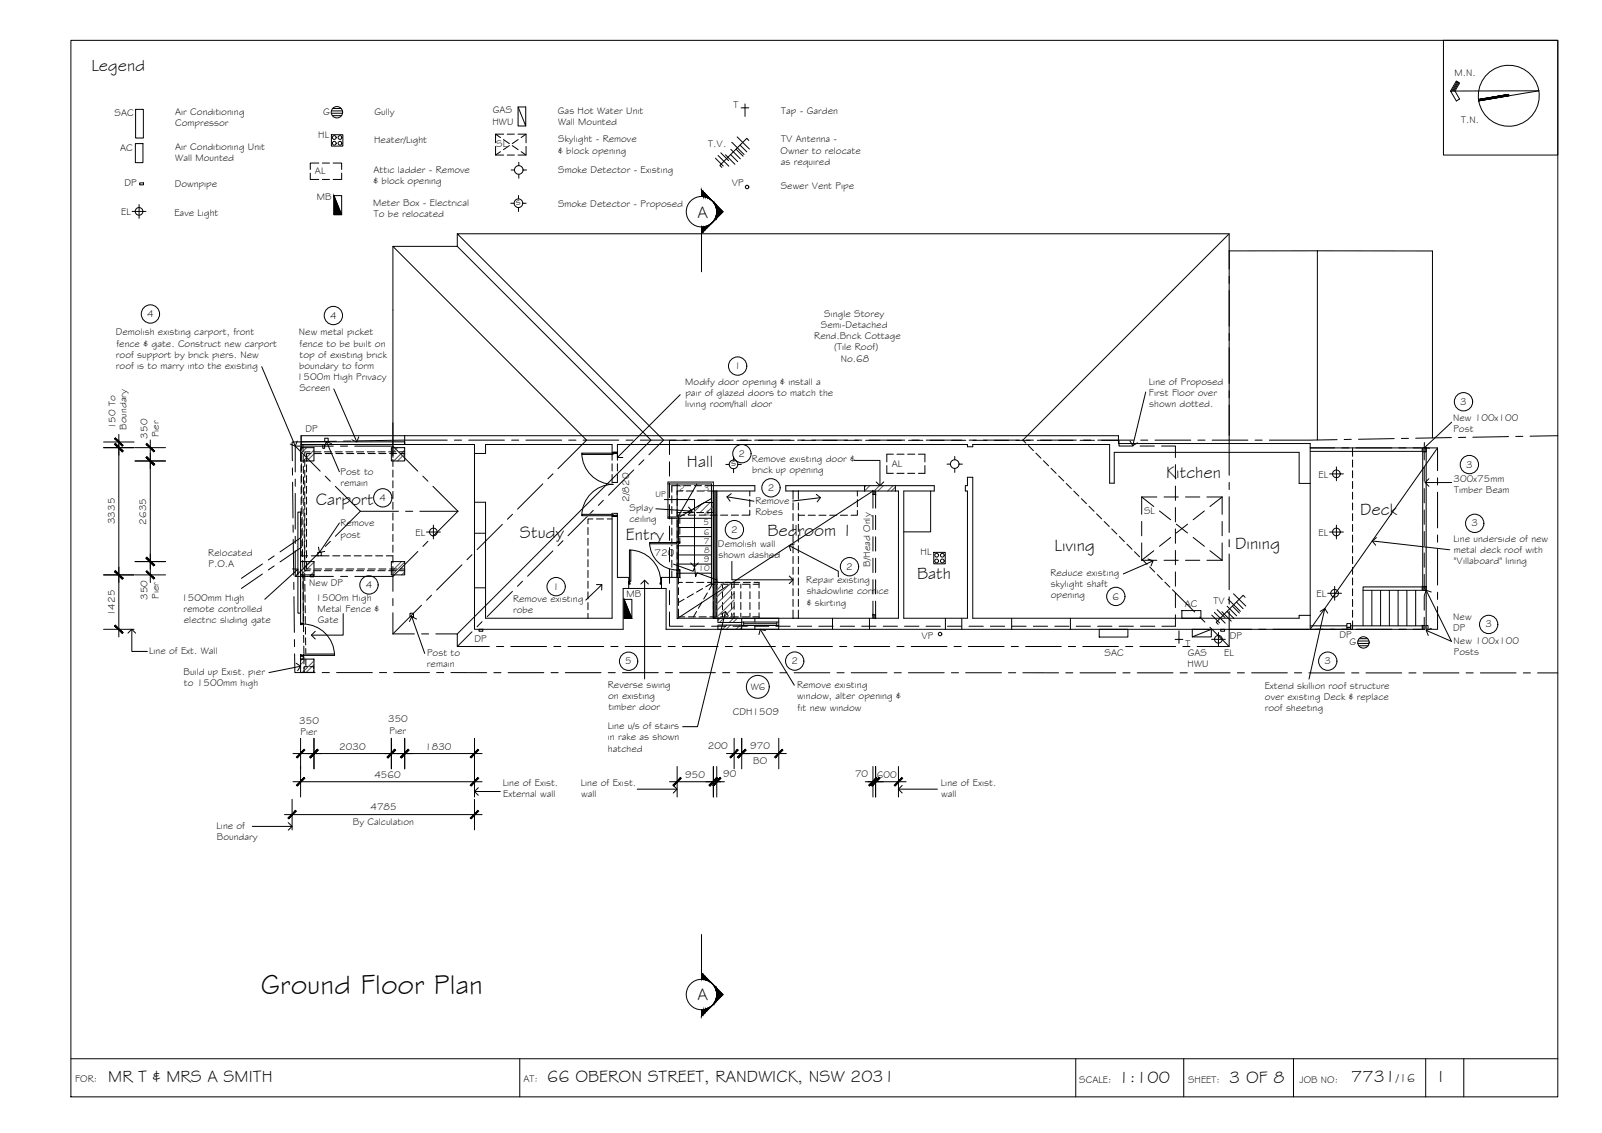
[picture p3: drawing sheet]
<svg xmlns="http://www.w3.org/2000/svg" width="420mm" height="297mm" viewBox="0 0 420 297" stroke-linecap="round" stroke-linejoin="round" font-family="sans-serif">
<!-- layer: HATCH -->
<g fill="#545454" stroke="#545454" stroke-width=".26">
<path d="M188 152.7v.4h-.3z"/>
<path d="M187.7 153.1h.3v.8z"/>
<path d="M228.9 161.2l.7 .9v-.9zM228.9 161.2l.7 .9h-.7z"/>
<path d="M228.9 128.7l.7 .9v-.9zM228.9 128.7l.7 .9h-.7z"/>
<path d="M187.1 152.7h.9l-.9 .4zM187.1 153.1h.6l.3-.4z"/>
<path d="M187.1 128.7l.9 24v-24zM187.1 128.7l.9 24h-.9z"/>
<path d="M187.1 153.1h.6l-.6 .8zM187.7 153.1l-.6 .8h.9z"/>
<path d="M187.1 153.9l.9 8.2v-8.2zM187.1 153.9l.9 8.2h-.9z"/>
<path d="M177.6 149.6l.7 .7v-.7zM177.6 149.6l.7 .7h-.7z"/>
<path d="M177.6 150.3l.7 1.1v-1.1zM177.6 150.3l.7 1.1h-.7z"/>
<path d="M373 117.4l1 1v-1zM373 117.4l1 1h-1z"/>
<path d="M373 153.8l1 1v-1zM373 153.8l1 1h-1z"/>
<path d="M373 164l1 1v-1zM373 164l1 1h-1z"/>
</g>
<!-- layer: BORDER -->
<g fill="none" stroke="#000" stroke-width=".26">
<path d="M18.6 10.6h390v277h-390zM378.6 10.6h30v30.1h-30zM380.4 23.9l1.5-2.6 .9 .5-1.2 2.1 1.2 2.1-.8 .5-1.6-2.6 23.2-.1-15.8 2.6M382.2 21.4l-1.5 2.5M382.4 21.5l-1.4 2.4M382.6 21.6l-1.3 2.3M395.7 24.8l-7.9 1.3M18.6 277.6h390M136.3 277.6v10M282.1 277.6v10M310.5 277.6v10M339.2 277.6v10"/>
<path d="M373.9 277.6v10M383.9 277.6v10"/>
<circle cx="395.7" cy="25.1" r="8"/>
</g>
<!-- layer: SERVICES -->
<g fill="none" stroke="#000" stroke-width=".26">
<path d="M35.5 37.6h2v5h-2zM35.6 28.7h2v7.5h-2zM86.9 29.7h3M86.9 35.3h3v3h-3zM86.9 29.1h2.9M87.2 30.3h2.4M87.3 28.4h2.2M130 38.4v2.3h2.1M130 35.2h2.1M131.3 36.1l-1.3-.9v2.2M131.3 39.8l-1.3 .9M132 36.6l1.6 1"/>
<path d="M133 35.2h1.9M133.6 38.2l-1.6 1M134.4 38.2l1.5 1M135.9 35.2h2.1v2.2M135.9 28l2 5v-5h-2v5h2M135.9 36.6l-1.5 1M136.7 39.8l1.3 .9M138 38.4v2.3h-2.1M138 35.2l-1.3 .9M191.7 39.2l2.5 2.4M191.9 37.3l3.2 3.2M193 39.1l1.9 1.9"/>
<path d="M193.3 35.9l3.3 3.2M194.1 38.1l1.8 1.7M194.4 28.3h2M195.4 27.3v3.2M196.4 36.8l-.5-.5-7.1 7.1 .5 .5M34.7 55.4h3.6M36.5 53.6v3.6M36.6 48h1v.5h-1zM81.4 45.4v1.6h2.2M83.6 42.7h-2.2v1.7M84.5 47h1.9M84.5 42.7h1.9"/>
<path d="M87.4 42.7h2.2v1.7M87.6 51.3v5h2l-2-5h2v5M89.6 45.4v1.6h-2.2M133 40.7h1.9M133.9 53.3h1M134.1 44.6h.8M136 51.3v.8M136 54.4v1M136.1 42.5v.9M136.1 45.7v1M137.1 53.3h.9M137.2 44.6h.9"/>
<path d="M187.6 41.5l2.1 2M188.3 40.8l2.9 2.8M189 40.1l2.1 2M190.3 40.6l2.5 2.5M191.6 40.5l1.9 1.9M84.7 116.5h.5v1h-.5zM192.4 119.7v.9M234.3 119.1h-1.7v2M235.2 119.1h1.9M238 119.1h1.9M240.9 119.1h1.7v2M250.4 119.7v.9"/>
<path d="M111.9 139.5h3.6M113.7 137.7v3.6M190.4 121.8h.9M192.4 122.9v1M193.5 121.8h.9M232.6 122.1v2h1.7M235.2 124.1h1.9M238 124.1h1.9M242.6 122.1v2h-1.7M248.4 121.7h.9M250.4 122.8v1.1M251.5 121.7h.9"/>
<path d="M299.4 130.3h4M299.4 130.3v4.5M299.4 136.7v3.8M299.4 130.3l3.2 2.5M304.1 134l2.9 2.3M305.3 130.3h3.7M308.5 137.4l3 2.3M310.9 130.3h3.8M311.5 137.4l-3 2.3M315.9 134l-3 2.3M316.5 130.3h4M320.5 130.3v4.5"/>
<path d="M320.5 136.7v3.8M320.5 130.3l-3.2 2.5M348.7 139.5h3.6M348.7 124.2h3.6M350.5 122.4v3.6M350.5 137.7v3.6M81.4 150.7h.9v.5h-.9zM163.7 157.1v5h2l-2-5h2v5M244.9 144.8h3v3h-3zM299.4 146.9h4M299.4 142.3v4.6M302.6 144.4l-3.2 2.5"/>
<path d="M305.3 146.9h3.7M307 140.9l-2.9 2.3M310.9 146.9h3.8M312.9 140.9l3 2.3M316.5 146.9h4M317.3 144.4l3.2 2.5M319.2 159.8l2.1 2.1M320.5 142.3v4.6M321.8 158.9l2.5 2.6M322.1 157.1l3.2 3.2M323.2 158.9l1.9 1.8M323.5 155.7l3.2 3.2"/>
<path d="M324.3 157.8l1.7 1.8M326.6 156.6l-.6-.5-7 7 .5 .6M348.2 155.5h3.6M350 153.7v3.7M125.6 165h1v.5h-1zM288.3 165h7.5v2h-7.5zM308.2 167.6h2M309.2 165.4v3.2M310 160.1h5v2h-5zM317.7 165v2h-5v-2h5l-5 2M317.8 167.6h3.6M317.8 161.3l2.1 2"/>
<path d="M318.5 160.5l2.8 2.9M319.6 165.8v3.6M320.2 165h1v.5h-1zM320.4 160.4l2.5 2.4M321.8 160.3l1.8 1.9M353.3 164.5h1v.5h-1zM356.1 168.7h3M356.2 168.1h2.9M356.4 169.3h2.4M356.5 167.4h2.2M374 164h.5v1h-.5z"/>
<circle cx="87.7" cy="37.6" r=".5"/>
<circle cx="87.7" cy="36.1" r=".5"/>
<circle cx="88.4" cy="29.4" r="1.49"/>
<circle cx="89.2" cy="37.6" r=".5"/>
<circle cx="89.2" cy="36.1" r=".5"/>
<circle cx="36.5" cy="55.4" r="1.01"/>
<circle cx="136" cy="53.3" r="1.13"/>
<circle cx="136.1" cy="44.6" r="1.13"/>
<circle cx="195.9" cy="49" r=".46"/>
<circle cx="113.7" cy="139.5" r="1.01"/>
<circle cx="192.4" cy="121.8" r="1.13"/>
<circle cx="250.4" cy="121.7" r="1.13"/>
<circle cx="350.5" cy="139.5" r="1.01"/>
<circle cx="350.5" cy="124.2" r="1.01"/>
<circle cx="245.7" cy="145.6" r=".5"/>
<circle cx="245.7" cy="147.1" r=".5"/>
<circle cx="247.1" cy="147.1" r=".5"/>
<circle cx="247.1" cy="145.6" r=".5"/>
<circle cx="350" cy="155.5" r="1.01"/>
<circle cx="246.5" cy="166.2" r=".46"/>
<circle cx="319.5" cy="167.6" r="1.01"/>
<circle cx="357.6" cy="168.4" r="1.49"/>
</g>
<path d="M87.6 51.3l2 5h-2zM163.7 157.1l2 5h-2z" fill="#000" stroke="#000" stroke-width=".26"/>
<!-- layer: EXISTING -->
<g fill="none" stroke="#000" stroke-width=".26">
<path d="M79 116.5h45.4v48.5h39v-10.7h11.3v10.7h168.9M79 117.8v-3.6h214.3v2.1h50.3v48.7M79 118.8v1.8M79.5 116.5v2M79.5 119.4v1.9M85.2 114.9h.9v.9h-.9zM106.1 114.2v2.3M124.4 118.9h2.9v-2.4h33.2v4.2M343.6 117.4h30.4v47.6h-30.4M343.6 118.3h29.4M373.1 118.4v35.4M79 121.6l.1 1.9"/>
<path d="M79.1 124.4v1.9M79.1 127.2v1.9M79.1 130l.1 1.9M79.2 132.8v1.9M79.2 135.6l.1 1.9M79.3 138.4v1.9M79.6 122.2v1.9M79.6 125v1.9M79.6 127.8v1.9M79.7 130.7v1.8M79.7 133.5v1.9M79.7 136.3l.1 1.9"/>
<path d="M79.8 139.1v1.9M124.4 131.7h2.9v30.4h33.2v-27.5h1.4v16.8h3v2.9M124.4 139.8h2.9M154.2 138.3v1.9M155.5 136.1h-1.3v1.2M156.4 136.1h1.9M159.2 136.1h1.3M160.5 121.6v1.9M160.5 124.4v2.1h1.4v-2.1M161.9 120.7v-4.2h91.8v.6h1.4v-.6h35.9v10.2h1.2v-8.1h48.5v8.1h2.9M161.9 121.6v1.9M176.2 130v1.9"/>
<path d="M176.2 132.8v1.9M176.2 135.6v1.9M176.2 138.4v1.9M177.6 130.7v1.9M177.6 133.5v1.9M177.6 136.3v1.9M177.6 139.1v1.9M177.6 135.1h2M178.4 127.3h-2.2v1.7M179.1 128.7h-1.5v1M179.3 127.3h1.9M180 128.7h1.9"/>
<path d="M180.6 135.1h1.8M182.1 127.3h1.9M182.8 128.7h1.9M183.4 135.1h1.8M184.9 127.3h13.1v1.4h-12.4M186.2 135.1h1.9M189 135.1h1.9M191.8 135.1h1.9M196.6 133.8v1.3h-2M196.6 128.7v1.3M196.6 131v1.8M208 130.9v-2.2h-1.9v-1.4h20.6v1.4h-17.3v2.2"/>
<path d="M208 131.8v1.9M208 134.6v1.9M208 137.4v1.9M209.4 131.8v1.9M209.4 134.6v1.9M209.4 137.4v1.9M209.4 135.1h1.6M212 135.1h1.8M214.8 135.1h1.8M217.6 135.1h1.9M220.4 135.1h1.9M224.9 133.8v1.3h-1.7"/>
<path d="M224.9 128.7v1.3M224.9 131v1.9M244.1 128.7v10.7h-7.1M79.3 141.3v1.8M79.3 144.1l.1 1.8M79.4 146.9v1.9M79.4 149.7v1.9M79.4 152.5l.1 1.9M79.5 155.3v1.9M79.5 158.1l.1 1.9M79.8 141.9v1.9M79.8 144.7l.1 1.9"/>
<path d="M79.9 147.5v1.9M79.9 150.3v1.9M80 153.2v1.8M80 156v1.9M80 158.8l.1 1.9M83.3 144.8h1v.9h-1zM124.4 154.1h2.9M154.2 141.1v1.9M154.2 143.9v1.9M154.2 146.7v1.9M154.2 149.5v1.9M154.2 152.4v1.8"/>
<path d="M154.2 155.2v1.8M154.2 158v1.8M176.2 141.2v1.9M176.2 144.1v1.8M176.2 146.9v1.8M176.2 149.7v1.7h-2.7v2.9M177.6 150.4v11.7h30.4v-2.2M177.6 141.9v1.9M177.6 144.8v1.8M177.6 147.6v1.8M208 140.3v1.8M208 143.1v1.8"/>
<path d="M208 145.9v1.9M208 148.7v1.9M208 151.5v1.9M208 154.3v1.9M208 157.1v1.9M209.4 159.9v2.2h26.2v-33.4h-.8v-1.4h10.2v1.4h-8v33.4h16.7v-33.4h-.5v-1.4h.5v-2.2h1.4v37h85.6v-.8h2.9M209.4 140.3v1.8M209.4 143.1v1.8M209.4 145.9v1.9M209.4 148.7v1.9M209.4 151.5v1.9M209.4 154.3v1.9"/>
<path d="M209.4 157.1v1.9M357.5 154.8h16.5M359.8 154.8v9.3M362.1 154.8v9.3M364.4 154.8v9.3M366.7 154.8v9.3M369 154.8v9.3M371.3 154.8v9.3M373 153.9h-15.5v10.2M79.6 160.9v1.9M79.6 163.8v1.8M79.6 166.6l.1 1.8"/>
<path d="M79.7 169.4v1.9M79.7 172.2v1.9M79.7 175.8v.5h1.1M79.7 175l.1 1.3M80.1 161.6v1.9M80.1 164.4v1.9M80.1 167.2l.1 1.9M80.2 170v1.9M80.2 172.8v2M80.8 174.8h-1.1v.5M81.2 174.8h1.1v.5M82.3 175.8v.5h-1.1"/>
<path d="M107.5 160.8h.9v.9h-.9zM154.2 160.8v1.3M188.3 162.1v1M188.3 164v1M198 162.1v1M198 164v1M218.3 162.1v2.9M228 162.1v2.9M248 162.1v2.9M252.3 162.1v2.9M265.3 162.1v2.9M280.7 162.1v2.9"/>
<path d="M343.6 164.1h9.6M353.2 163.5h1v1h-1zM354.2 164.1h18.8"/>
</g>
<!-- layer: HATCH -->
<g fill="none" stroke="#545454" stroke-width=".26">
<path d="M79.4 117.4l-.6 .6M80.4 117.4l-1.6 1.5M82.3 118l-2.8 2.9M82.3 119l-1.8 1.9M103.2 117.4l-.6 .6M104.2 117.4l-1.6 1.5M106.1 118l-2.8 2.9M106.1 119l-1.8 1.9M184.1 132.1l-2.3 2.3M186.3 131.7l-2.7 2.7M187.1 132.7l-1.7 1.7M227.1 127.3l-.4 .4"/>
<path d="M228.1 127.3l-1.4 1.4M230.7 127.3l-1.4 1.4M231.7 127.3l-1.4 1.4M234.2 127.3l-1.4 1.4M234.8 127.7l-1 1M78.9 147.2l-.1 .1M81.5 147.2l-2.7 2.7M82.3 149.9l-.8 .8M82.3 147.4l-3.3 3.3M102.8 147.2l-.2 .1M105.3 147.2l-2.7 2.7M106.1 149.9l-.8 .8"/>
<path d="M106.1 147.4l-3.3 3.3M188.3 152.7l-1.2 1.2M190 152.7l-2.9 3M191.8 152.7l-4.7 4.7M192.5 153.7l-5.4 5.5M192.5 155.5l-5.4 5.4M192.5 157.3l-4.8 4.8M192.5 159l-3 3.1M79.3 172.8l-.5 .4M80.2 172.8l-1.4 1.4M82.3 173.3l-3 3M82.3 174.3l-2 2"/>
<path d="M188.8 162.1l-.5 .5M189.8 162.1l-1.1 1.1M190.6 163.9l-1.1 1.1M191.6 163.9l-1.1 1.1M192.4 162.1l-1.1 1.1M192.5 160.8l-1.3 1.3M193.4 162.1l-1.1 1.1M194.1 163.9l-1.1 1.1M194.5 164.5l-.5 .5"/>
</g>
<!-- layer: NEWWORK -->
<g fill="none" stroke="#000" stroke-width=".26">
<path d="M78.8 117.4h3.5v3.5h-3.5zM79 115.8h27.1v.7h-27.1zM102.6 117.4h3.5v3.5h-3.5zM160.5 118.6h1.4M180.2 115.4h-4.6v3.8M182 115.4h3.8M187.7 115.4h3.7M193.3 115.4h3.7M198.9 115.4h3.8M204.5 115.4h3.8M210.2 115.4h3.7M215.8 115.4h3.7"/>
<path d="M221.4 115.4h3.8M227 115.4h3.8M232.7 115.4h3.7M238.3 115.4h3.7M243.9 115.4h3.8M249.5 115.4h3.8M255.2 115.4h3.7M260.8 115.4h3.7M266.4 115.4h3.8M272 115.4h3.8M277.7 115.4h3.7M283.3 115.4h3.7"/>
<path d="M288.9 115.4h4.6v1.5h3.6M299 116.9h3.8M304.6 116.9h3.7v3M373 117.4h1v1h-1zM78.1 134.3h.7v26.5h-.7zM160.5 135.4h1.4M175.6 121.1v3.7M175.6 126.7v3.7M175.6 132.3v3.8M175.6 137.9v3.8M178.3 135.9v1.4M178.3 138.2v1.9"/>
<path d="M187.1 128.7v33.4M188 128.7v33.4M226.7 127.3h8.1M226.7 128.7h8.1M228.9 128.7v.9h.7v-.9M308.3 121.8v3.8M308.3 127.4v3.8M308.3 133.1v3.7M308.3 138.7v3.7M78.8 147.2h3.5v3.5h-3.5zM78.8 150.7h.7v12.7h-.7zM102.6 147.2h3.5v3.5h-3.5z"/>
<path d="M164.9 152.4v.7M173.5 152.4v.7M175.6 143.6v3.7M175.6 149.2v3.7M175.6 154.8v3.8M176.2 151.4h2.1v-1.8h-.7v1.8M177.6 142h.7M178.3 141v1.4M308.3 144.3v3.8M308.3 149.9v3.8M308.3 155.6v3.7M373 153.8h1v1h-1z"/>
<path d="M78.8 172.8h3.5v3.5h-3.5zM78.8 172h.7v.8h-.7zM175.6 160.4v3.8h3.5M181 164.2h3.7M186.6 164.2h3.8M188.3 162.1h6.2v2.9h-6.2M188.3 163.9h6.2M188.3 163.2h6.2M192.2 164.2h3.8M197.9 164.2h3.7M203.5 164.2h3.7M204.2 162.1v2.9"/>
<path d="M209.1 164.2h3.8M214.7 164.2h3.8M220.4 164.2h3.7M226 164.2h3.8M228.9 162.1v-.9h.7v.9M231.6 164.2h3.8M237.2 164.2h3.8M242.9 164.2h3.7M248.5 164.2h3.8M254.1 164.2h3.8M259.7 164.2h3.8M265.4 164.2h3.7"/>
<path d="M271 164.2h3.8M276.6 164.2h3.8M282.2 164.2h3.8M287.9 164.2h3.7M293.5 164.2h3.8M299.1 164.2h3.8M308.3 161.2v3h-3.6M373 164h1v1h-1z"/>
</g>
<!-- layer: STAIRS -->
<g fill="none" stroke="#000" stroke-width=".26">
<path d="M175.2 135.5h2.7v14.8M175.2 126.9h11.4v26.3h1.6M177.6 126.9v8.6M177.9 135.9h8.7M177.9 138.3h8.7M182.8 126.9l-5 8.6M186.6 130.7l-8.7 5M177.6 149.3v-13.4h-2.4v-9.5h11.9v35.7M177.9 159.7v2h1.7M177.9 151.2v1.9M177.9 154v1.9M177.9 156.9v1.8"/>
<path d="M177.9 152.7h1.1M177.9 140.7h8.7M177.9 143.1h8.7M177.9 145.5h8.7M177.9 147.9h8.7M179.4 157.1l-1.5 .9M179.9 152.7h1.9M181.8 155.7l-1.6 .9M182.7 152.7h1.9M184.1 157.9l-.9 1.6M184.3 154.3l-1.6 .9M185.5 155.4l-.9 1.6"/>
<path d="M185.6 152.7h1M186.6 150.3h-9v1.1M186.6 153l-1.5 .8M186.8 153.2l-.8 1.4M187.1 152.7h1.3M189.1 153.2h1.9M189.3 152.7h1.9M189.5 153.2v1M189.5 155.1v1.9M189.5 157.9v1.9M191.9 153.2v1M191.9 155.1v1.9"/>
<path d="M191.9 157.9v1.9M191.9 153.2h1.9M192.2 152.7h1.8M194.3 153.2v1M194.3 155.1v1.9M194.3 157.9v1.9M194.7 153.2h1.9M195 152.7h1.8M196.7 153.2v1M196.7 155.1v1.9M196.7 157.9v1.9M197.5 153.2h1.6"/>
<path d="M197.8 152.7h1.3v1.4M199.1 155v1.9M199.1 157.9v1.8M180.5 161.7h1.9M182.7 160.3l-.8 1.4M183.4 161.7h1.8M186.2 161.7h1.9M189 161.7h1.9M189.5 160.7v1M191.8 161.7h1.9M191.9 160.7v1M194.3 160.7v1"/>
<path d="M194.6 161.7h1.9M196.7 160.7v1M197.4 161.7h1.7M199.1 160.7v1.4"/>
</g>
<!-- layer: ROOFPLAN EXIST. -->
<g fill="none" stroke="#000" stroke-width=".26">
<path d="M103 64.6v55.3M119.9 61.3v3.3h-16.9l50.8 50.8-7.5 7.5M119.9 64.6l50.8 50.8-50.8 50.8M322.4 70.5v-9.2h-202.5l54.1 54.1-3.8 3.8M322.4 61.3l-54.2 54.1M345.5 65.8v49.6M79 114.2v1.3M79 116.4v1.9M79 119.2v1.9M268.2 115.4l.8 .8M269.7 116.8l1.3 1.3M271.7 118.8l1.3 1.3"/>
<path d="M354.7 117.4v2.2M375.7 114.8v-49h-53.3v58.8M79 122v1.9M79 124.8v1.9M79 127.6v1.9M79 130.5v1.8M79 133.3v1.8M79 136.1v1.9M79 138.9v1.9M103 120.4v1.9M103 123.2v1.9M103 126v1.9"/>
<path d="M103 128.9v1.8M103 131.6v1.9M103 134.5v1.8M103 137.3v1.9M131.7 137.5l-6.6 6.6M134.4 134.8l-1.3 1.3M142.4 126.9l-6.7 6.6M145 124.2l-1.3 1.3M155.6 133.8l-6.6 6.7M158.2 131.2l-1.3 1.3M166.2 123.2l-6.6 6.7M168.9 120.6l-1.4 1.3"/>
<path d="M273.7 120.8l1.3 1.3M275.7 122.8l1.3 1.3M277.7 124.8l1.3 1.3M279.6 126.8l1.4 1.3M281.6 128.7l1.4 1.4M283.6 130.7l1.4 1.4M285.6 132.7l1.3 1.3M287.6 134.7l1.3 1.3M289.6 136.7l1.3 1.3M291.6 138.7l1.3 1.3M322.4 126.5v1.8M322.4 130.2v9.4"/>
<path d="M354.7 120.6v1.9M354.7 123.4v1.9M354.7 126.2v1.9M354.7 129v1.9M354.7 131.8v1.9M354.7 134.7v1.8M354.7 137.5v1.8M68.8 147.9l-5.5 3.7M68.8 150.5l-5.5 3.8M71.9 145.7l-1.5 1.1M71.9 148.4l-1.5 1M79 141.7v1.9"/>
<path d="M79 144.5v1.2h1.7M79 140.9l-5.5 3.8M79 143.5l-5.5 3.8M81.6 145.7h1.9M84.4 145.7h1.9M87.3 145.7h1.8M90.1 145.7h1.8M92.9 145.7h1.8M95.7 145.7h1.9M98.5 145.7h1.9M101.3 145.7h1.7v1.9M103 140.1v1.9"/>
<path d="M103 142.9v1.9M103 148.5v6.5M103 156.9v1.9M110.5 158.7l-7.5 7.5M113.2 156l-1.3 1.4M121.1 148.1l-6.6 6.6M123.8 145.4l-1.3 1.3M134.4 155l-6.6 6.7M137 152.4l-1.3 1.3M145 144.4l-6.6 6.7M147.6 141.8l-1.3 1.3M293.6 140.7l1.3 1.3"/>
<path d="M295.6 142.7l1.3 1.3M297.5 144.6l1.4 1.4M299.5 146.6l1.3 1.4M301.5 148.6l1.3 1.4M303.5 150.6l1.3 1.3M305.5 152.6l1.3 1.3M307.5 154.6l5.8 5.9M322.4 141.5v1.9M322.4 145.2v9.4M322.4 156.5v1.9M354.7 140.3v1.8M354.7 143.1v1.9"/>
<path d="M354.7 145.9v1.9M354.7 148.7v1.9M354.7 151.5v1.9M354.7 154.3v1.9M354.7 157.2v1.8M354.7 160v1.8M103 160.6v5.6M103 166.2h5.7M110.6 166.2h1.8M114.3 166.2h5.6v3.3M119.9 169.5h8.4M123.8 165.6l-3.9 3.9"/>
<path d="M126.4 163l-1.3 1.3M130.2 169.5h1.9M134 169.5h9.3M145.2 169.5h1.9M149 169.5h9.4M160.2 169.5h1.9M164 169.5h9.3M175.2 169.5h1.9M179 169.5h9.3M190.2 169.5h1.9M194 169.5h9.4M205.2 169.5h1.9"/>
<path d="M209 169.5h9.3M220.2 169.5h1.9M224 169.5h9.3M235.2 169.5h1.9M239 169.5h9.4M250.2 169.5h1.9M254 169.5h9.3M265.2 169.5h1.9M269 169.5h9.3M280.2 169.5h1.9M284 169.5h9.3M295.2 169.5h1.9"/>
<path d="M299 169.5h9.3M310.2 169.5h1.9M314.7 161.8l1.3 1.3M317.3 164.4l5.1 5.1M322.4 160.2v9.3h-8.4M322.4 165h5.8M330.1 165h1.9M333.9 165h9.3M345.1 165h1.9M354.7 162.8v2.2h-5.8"/>
</g>
<!-- layer: NEWWORK -->
<path d="M208 128.7h1.4M208 162.1h1.4" fill="none" stroke="#000" stroke-width=".3"/>
<!-- layer: MASK -->
<g fill="#fff" stroke="#fff" stroke-width=".26">
<path d="M152.6 119.1h8.2v-.3zM152.6 118.8h8.2l-8.2 .3z"/>
<path d="M152.6 135.2h8.2v-.4zM152.6 134.8h8.2l-8.2 .4z"/>
<path d="M170.4 142.6h7.2v-.4zM170.4 142.2h7.2l-7.2 .4z"/>
<path d="M374 164v1l.5-1zM374.5 164v1h-.5z"/>
<path d="M79.6 171.5v.3l8.1-.3zM79.6 171.8l8.1-.3v.3z"/>
<path d="M165.1 144.2v8.2h.3zM165.1 144.2h.3v8.2z"/>
</g>
<path d="M152.6 118.8h8.2v.3h-8.2zM152.6 134.8h8.2v.4h-8.2zM165.1 144.2h.3v8.2h-.3zM170.4 142.2h7.2v.4h-7.2zM79.6 171.5h8.1v.3h-8.1z" fill="none" stroke="#fff" stroke-width=".26"/>
<!-- layer: DOORS -->
<g fill="none" stroke="#000" stroke-width=".26">
<path d="M152.6 118.8h8.2v.3h-8.2zM160.8 118.6h.9v.3l-.9-.1zM152.6 134.8h8.2v.4h-8.2zM160.8 135.2l.9-.1v.3h-.9zM164.9 152.4h.2l.1 .7h-.3zM165.1 144.2h.3v8.2h-.3zM170.4 142.2h7.2v.4h-7.2zM173.3 152.4h.2v.7h-.4zM177.6 142h.7v.4l-.7-.2zM177.6 149.4l.7-.1v.3h-.7zM78.8 171.7l.8 .1v.2h-.8zM78.8 163.4h.8v.2l-.8 .2z"/>
<path d="M79.6 171.5h8.1v.3h-8.1z"/>
</g>
<!-- layer: 0.13 -->
<g fill="none" stroke="#000" stroke-width=".26">
<path d="M81.3 118.5h-1.4v1M81.5 118.9h-1.1v2M82.3 118.5h1.8M82.5 118.9h1.9M85.1 118.5h1.8M85.3 118.9h1.9M87.9 118.5h1.9M88.1 118.9h1.9M90.7 118.5h1.9M90.9 118.9h1.9M93.5 118.5h1.9M93.7 118.9h1.9"/>
<path d="M96.3 118.5h1.9M96.5 118.9h1.9M99.1 118.5h1.9M99.4 118.9h1.8M101.9 118.5h1.9M102.2 118.9h1.8M104.8 118.5h1.3M105 118.9h1.1M152.6 118.8a8.2 8.2 0 0 0 8.2 8.2M373.5 118.4v2.2M377 117.4l-33.4 47.6M79.9 120.5v1.8"/>
<path d="M79.9 123.3v1.8M79.9 126.1v1.8M79.9 128.9v1.9M79.9 131.7v1.9M79.9 134.5v1.9M79.9 137.3v1.9M80.4 121.8v1.9M80.4 124.7v1.8M80.4 127.5v1.8M80.4 130.3v1.9M80.4 133.1v1.9M80.4 135.9v1.9"/>
<path d="M80.4 138.7v1.9M160.8 127a8.2 8.2 0 0 0-8.2 8.2M177.6 134.4h1.1M179.1 134.4h1.1M182.1 133.3l-1.9 1.1h1.6M182.7 134.4h1.9M182.9 132.8l1.9-1.1h2.3v2.7h-1.6M228.9 129.6v3.6M228.9 135.1v3.7M228.9 128.7l-51.3 33.5M229.6 129.6v3.6M229.6 135.1v3.7"/>
<path d="M373.5 122.5v3.7M373.5 128.1v3.7M373.5 133.7v3.8M373.5 139.3v3.8M79.9 148.6v1h1.4M79.9 140.1v1.9M79.9 143v1.8M79.9 145.8v1.8M80.4 147.2v2h1.1M80.4 141.5v1.9M80.4 144.3v1.9M82.3 149.6h1.8"/>
<path d="M82.5 149.2h1.9M85.1 149.6h1.8M85.3 149.2h1.9M87.9 149.6h1.9M88.1 149.2h1.9M90.7 149.6h1.9M90.9 149.2h1.9M93.5 149.6h1.9M93.7 149.2h1.9M96.3 149.6h1.9M96.5 149.2h1.9M99.1 149.6h1.9"/>
<path d="M99.4 149.2h1.8M101.9 149.6h1.9M102.2 149.2h1.8M104.8 149.6h1.3M105 149.2h1.1M165.1 144.2a8.2 8.2 0 0 1 8.2 8.2M170.4 142.2a7.2 7.2 0 0 0 7.2 7.2M176.6 147.9l5.2 1.9 .4-1.1 .2 2.5 .4-1.1 5.2 1.9M187.1 155v1.9M187.1 157.9v1.8M189.3 152.7h-2.2v1.4M190.3 152.7h2.2v1.4"/>
<path d="M192.5 155v1.9M192.5 157.9v1.8M228.9 140.7v3.8M228.9 146.3v3.8M228.9 152v3.7M228.9 157.6v3.6M229.6 140.7v3.8M229.6 146.3v3.8M229.6 152v3.7M229.6 157.6v3.6M373.5 145v3.7M373.5 150.6v3.7"/>
<path d="M373.5 156.2v3.8M79.5 163.6a8.2 8.2 0 0 1 8.2 8.2M187.1 160.7v1.4h2.2M192.5 160.7v1.4h-2.2M373.5 161.8v2.2"/>
</g>
<!-- layer: 0 -->
<g fill="none" stroke="#000" stroke-width=".26">
<path d="M68.7 96.2l8.7 20.8M78 115.6l-.6 1.4-1.3-.6M85.6 115.8l3.4 7.9M86.9 116.3l-1.3-.5-.5 1.3M87.6 102l6 13.8M94.1 114.5l-.5 1.3-1.3-.5M161.9 118.5v1.4h1.5M178.4 103.5l-16.5 16.4M296.4 115.6l.7 1.2 1.2-.7M300.5 102.8l-3.4 14M373.6 116l-.1 1.4 1.5 .1M380.7 110.7l-7.2 6.7"/>
<path d="M89 137.1l-5.2 7.7M172 133.4l9.5 .6M174.3 131h7.8v17.6M180.6 132.9l.9 1.1-1 1M190.7 130.3l7 1.1M191.8 129.4l-1.1 .9 .8 1.1M214.1 129.6l1.1 .9-.9 1.1M215.2 130.5l-7.3 .9M224 120.7h6.8v6.6M229.8 126.3l1 1 1-1M373.8 126.5h6.9M374.8 125.5l-1 1 1 1"/>
<path d="M76.7 149.2h1.4v1.4M78.1 149.2l-8.6 7.9M83.5 143.4l.3 1.4 1.4-.2M156.4 153.3h1.4v1.4M157.8 153.3l-4.2 4M168.1 153.1l1-1 1 1M169.1 152.1v25.9M181.2 147.6l.9 1 1-1M191.9 147.2v4.8h16.1M207 143l12.9 6.7v1.5M207 151l1 1-1 1M208.3 142.6l-1.3 .4 .4 1.4"/>
<path d="M301.1 146.6l1.3 .5-.5 1.3M302.4 147.1l-7.8 3.4M347.5 159.5l-4.2 18.5M359.9 141.8l20.3 2.3M361 140.9l-1.1 .9 .9 1.1M374 154.8l6.7 13.3-6.6-2.8M375.4 155.2l-1.4-.4-.4 1.3M33.6 166l1-1 1 1M34.6 165v5.8h4.1M77.7 173.9l1.1 .8-.8 1.1M78.8 174.7l-8.3 1.6M82.7 165.5l-1 1 1 1"/>
<path d="M90 160.9v5.6h-8.3M108 161.7l3.4 9.6M109.3 162.3l-1.3-.6-.6 1.3M189.1 161.1l1.2-.8 .7 1.2M190.3 160.3l-7.4 30.2h-3.9M199.4 165l8.9 14.7M200.8 165.3l-1.4-.3-.3 1.4M346.3 160.3l1.2-.8 .7 1.3M375.4 164.8l-1.3 .5 .5 1.3M66.2 216.7h10.4M75.6 215.7l1 1-1 .9M124.4 207.5h6.8"/>
<path d="M125.4 206.5l-1 1 1 1M167.1 206.9h10.5M176.6 205.9l1 1-1 1M235.6 206.9h10.3M236.6 205.9l-1 1 1 1"/>
</g>
<!-- layer: BORDER -->
<g fill="#000" stroke="#000" stroke-width=".26">
<path d="M387.8 26.4l7.9-1.3zM387.8 26.1l7.9-1-7.9 1.3z"/>
<path d="M387.8 26.1l7.9-1v-.3zM387.8 26.1l7.9-1.3z"/>
</g>
<!-- layer: WINDOWS -->
<g fill="none" stroke="#000" stroke-width=".26">
<path d="M194.5 162.1h9.7M194.5 165h9.7M194.5 163.1h9.7M194.5 164h9.7M195 163.1v.9M195 163.5h8.7M203.7 163.1v.9"/>
<circle cx="198.8" cy="180.1" r="3"/>
</g>
<!-- layer: DIMENSION -->
<g fill="none" stroke="#000" stroke-width=".26">
<path d="M27.2 117.4h8M27.2 115.9h8M31.2 113.9v53.1M35.4 117.4h8M39.4 115.4v37.3M35.4 120.9h8M27.2 150.7h8M35.4 147.2h8M35.4 150.7h8M27.2 165h8M76.8 197.6h49.6M78.8 193.6v15.4"/>
<path d="M82.3 193.6v8M102.6 193.6v8M106.1 193.6v8M124.4 193.6v15.4M190.5 197.6h15.7M192.5 193.6v8M194.5 193.6v8M204.2 193.6v8M74.6 213.6h51.8M76.6 209.6v8M76.8 204.9h49.6M124.4 209.6v8"/>
<path d="M175.6 204.9h14.4M177.6 200.9v8.1M187.1 200.9v8.1M188 200.9v8.1M226.9 204.9h4.7M227.6 204.9h10M228.9 200.9v8.1M229.6 200.9v8.1M235.6 200.9v8.1"/>
</g>
<!-- layer: 0 -->
<g fill="#000" stroke="#000" stroke-width=".26">
<path d="M30.1 115l2.2 1.8-2-2zM30.1 115l2.2 1.8-.2 .2z"/>
<path d="M30.1 116.5l2 2 .2-.2zM30.1 116.5l.2-.2 2 2z"/>
<path d="M30.1 116.5l2 2 .2-.2zM30.1 116.5l.2-.2 2 2z"/>
<path d="M38.3 120l2.2 1.8-2-2zM38.3 120l2.2 1.8-.2 .2z"/>
<path d="M38.3 116.5l2 2 .2-.2zM38.3 116.5l.2-.2 2 2z"/>
<path d="M38.3 120l2 2 .2-.2zM38.3 120l.2-.2 2 2z"/>
<path d="M30.1 149.8l2.2 1.8-2-2zM30.1 149.8l2.2 1.8-.2 .2z"/>
<path d="M30.1 149.8l2 2 .2-.2zM30.1 149.8l.2-.2 2 2z"/>
<path d="M38.3 146.3l2.2 1.8-2-2zM38.3 146.3l2.2 1.8-.2 .2z"/>
<path d="M38.3 149.8l2.2 1.8-2-2zM38.3 149.8l2.2 1.8-.2 .2z"/>
<path d="M38.3 146.3l2 2 .2-.2zM38.3 146.3l.2-.2 2 2z"/>
<path d="M30.1 164.1l2.2 1.8-2-2zM30.1 164.1l2.2 1.8-.2 .2z"/>
<path d="M79.7 196.5l-1.8 2.2 2.1-2zM77.7 198.5l2-2-1.8 2.2z"/>
<path d="M83.2 196.5l-2 2 .3 .2zM83.2 196.5l.2 .2-1.9 2z"/>
<path d="M83.2 196.5l-1.7 2.2 1.9-2zM83.2 196.5l-1.7 2.2-.3-.2z"/>
<path d="M103.5 196.5l-2 2 .3 .2zM103.5 196.5l.2 .2-1.9 2z"/>
<path d="M103.5 196.5l-1.7 2.2 1.9-2zM103.5 196.5l-1.7 2.2-.3-.2z"/>
<path d="M107 196.5l-2 2 .2 .2zM107 196.5l.2 .2-2 2z"/>
<path d="M107 196.5l-1.8 2.2 2-2zM107 196.5l-1.8 2.2-.2-.2z"/>
<path d="M123.3 198.5l.3 .2 1.7-2.2zM125.3 196.5l.2 .2-1.9 2z"/>
<path d="M193.4 198.5l.2 .2 1.8-2.2zM195.4 196.5l.3 .2-2.1 2z"/>
<path d="M193.4 196.5l-1.8 2.2 2-2zM193.4 196.5l-1.8 2.2-.2-.2z"/>
<path d="M195.4 196.5l-1.8 2.2 2.1-2zM195.4 196.5l-1.8 2.2-.2-.2z"/>
<path d="M205.1 196.5l-2 2 .3 .2zM205.1 196.5l.2 .2-1.9 2z"/>
<path d="M77.5 212.5l-1.8 2.2 2-2zM75.5 214.5l2-2-1.8 2.2z"/>
<path d="M79.7 203.8l-1.8 2.3 2.1-2zM77.7 205.8l2-2-1.8 2.3z"/>
<path d="M123.3 205.8l.3 .3 1.7-2.3zM125.3 203.8l.2 .3-1.9 2z"/>
<path d="M123.3 214.5l.3 .2 1.7-2.2zM125.3 212.5l.2 .2-1.9 2z"/>
<path d="M178.5 203.8l-1.8 2.3 2-2zM176.5 205.8l2-2-1.8 2.3z"/>
<path d="M186 205.8l.2 .3 1.8-2.3zM188 203.8l.2 .3-2 2z"/>
<path d="M186 205.8l.2 .3 1.8-2.3zM188 203.8l.2 .3-2 2z"/>
<path d="M188.9 203.8l-1.8 2.3 2-2zM188.9 203.8l-1.8 2.3-.2-.3z"/>
<path d="M227.8 205.8l.2 .3 1.8-2.3zM229.8 203.8l.2 .3-2 2z"/>
<path d="M228.5 205.8l.2 .3 1.8-2.3zM230.5 203.8l.2 .3-2 2z"/>
<path d="M230.5 203.8l-1.8 2.3 2-2zM228.5 205.8l2-2-1.8 2.3z"/>
<path d="M236.5 203.8l-1.8 2.3 2-2zM236.5 203.8l-1.8 2.3-.2-.3z"/>
</g>
<!-- layer: ROOFPLAN NEW -->
<g fill="none" stroke="#000" stroke-width=".26">
<path d="M77.4 117l6.6 6.5M87.4 117h-10v6.7M89.3 117h1.9M93 117h10l6.6 6.5M343.6 117.4h6.4M351.9 117.4h1.9M355.6 117.4h9.4M366.9 117.4h1.9M370.7 117.4h6.3v6M77.4 125.6v1.9M77.4 129.3v9.4M85.3 124.8l1.3 1.4"/>
<path d="M88 127.5l6.5 6.5M94.5 134h10M94.5 134l-6.5 6.6M106.4 134h1.9M110.1 134h10M110.9 124.8l1.3 1.4M113.5 127.5l6.6 6.5M120.1 134l-6.5 6.6M377 125.3v1.8M377 129v9.4M77.4 144.3v6.8h10M77.4 140.6v1.9"/>
<path d="M84 144.6l-6.6 6.5M86.6 141.9l-1.3 1.3M89.3 151.1h1.9M109.6 144.6l-6.6 6.5h-9.9M112.2 141.9l-1.3 1.3M377 159v6h-6.3M377 140.3v1.8M377 144v9.4M377 155.3v1.9M343.6 165h6.4M351.9 165h1.9M355.6 165h9.4"/>
<path d="M366.9 165h1.9"/>
</g>
<!-- layer: SECTION POINT -->
<g fill="#000" stroke="#000" stroke-width=".26">
<path d="M186.4 58.7l.4-.4zM186.4 52.3l.4 .4zM187.2 57.9l-.4 .4zM187.2 53.1l.3 .5zM188 53.8l1.6 1.7-1.6 1.7zM186.4 257.5l.4 .4zM186.8 257.9l.4 .4zM186.4 263.9l.4-.3zM187.5 262.7l-.3 .5zM188 259.1l1.6 1.6-1.6 1.7z"/>
<path d="M184 49.9l.5 .5v1.2zM184 49.9v1.6l.5 .1z"/>
<path d="M184 59.5h.5v1.2zM184 59.5v1.7l.5-.5z"/>
<path d="M184.5 50.4l.5 .5v.8zM184.5 50.4v1.2l.5 .1z"/>
<path d="M184.5 59.5l.5-.1v.7zM184.5 59.5v1.2l.5-.6z"/>
<path d="M185 50.9l.5 .5v.4zM185 50.9v.8l.5 .1z"/>
<path d="M185 59.4l.5-.2v.4zM185 59.4v.7l.5-.5z"/>
<path d="M185.5 51.4l.5 .6zM185.5 51.4v.4l.5 .2z"/>
<path d="M185.5 59.2l.5-.2v.2zM185.5 59.2v.4l.5-.4z"/>
<path d="M186 51.9l.4 .4zM186 51.9l.4 .4z"/>
<path d="M186 59l.4-.3zM186 59v.2l.4-.5z"/>
<path d="M187.2 53.1l.3 .5zM186.8 52.7l.4 .4z"/>
<path d="M187.5 57.4l-.3 .5zM187.2 57.9l.3-.2z"/>
<path d="M187.5 53.4l.2 .2v.5zM187.5 53.4l.2 .7z"/>
<path d="M187.7 56.9v.5h-.2zM187.5 57.4v.3l.2-.3z"/>
<path d="M187.7 53.6l.2 .2v.9zM187.7 53.6l.2 1.1z"/>
<path d="M187.9 56.4v.9l-.2-.4zM187.7 56.9v.5l.2-.1z"/>
<path d="M187.9 53.8l.1 1.4zM187.9 53.8l.1 1.4z"/>
<path d="M188 55.8v1.4zM187.9 56.4v.9z"/>
<path d="M184.5 255.6l-.5 1.1 .5 .1zM184 255.1l.5 .5-.5 1.1z"/>
<path d="M185 256.1l-.5 .7 .5 .1zM184.5 255.6l.5 .5-.5 .7z"/>
<path d="M185 256.9l.5 .1v-.4zM185 256.1l.5 .5-.5 .3z"/>
<path d="M185.5 257l.5 .3v-.2zM185.5 256.6l.5 .5-.5-.1z"/>
<path d="M186 257.3l.4 .3zM186 257.1l.4 .4-.4-.2z"/>
<path d="M187.2 258.3l.3 .5zM187.2 258.3l.3 .3z"/>
<path d="M187.5 258.8l.2 .5v-.5zM187.5 258.6l.2 .2h-.2z"/>
<path d="M187.9 259l-.2 .3 .2 .6zM187.7 258.8l.2 .2-.2 .3z"/>
<path d="M184.5 264.7l-.5 1.7 .5-.5zM184 264.7h.5l-.5 1.7z"/>
<path d="M185 264.6l-.5 1.3 .5-.5zM184.5 264.7l.5-.1-.5 1.3z"/>
<path d="M185.5 264.4l-.5 1 .5-.5zM185 264.6l.5-.2-.5 1z"/>
<path d="M186 264.2l-.5 .7zM185.5 264.4l.5-.2-.5 .7z"/>
<path d="M186.4 263.9l-.4 .5zM186 264.2l.4-.3-.4 .5z"/>
<path d="M187.5 262.7l-.3 .5zM187.2 263.1l-.4 .5z"/>
<path d="M187.7 262.1l-.2 .8 .2-.2zM187.7 262.1l-.2 .8z"/>
<path d="M187.9 261.6l-.2 1.1 .2-.2zM187.9 261.6l-.2 1.1z"/>
<path d="M188 261l-.1 1.5zM188 261l-.1 1.5z"/>
<path d="M188 259.1v1.3zM187.9 259v.9z"/>
</g>
<g fill="none" stroke="#000" stroke-width=".26">
<path d="M184 51.5v-1.6l5.6 5.6-5.6 5.7M184 59.5v11.8M184 255.1l5.6 5.6-5.6 5.7v-1.7M184 245v11.7"/>
<circle cx="184" cy="55.5" r="4"/>
<circle cx="184" cy="260.7" r="4"/>
</g>
<!-- layer: BOUNDARY -->
<g fill="none" stroke="#000" stroke-width=".26">
<path d="M88.2 115.7l-11.6 .2 .1 4.9M92 115.6h-1.9M117.3 115.4l-23.5 .2M119.2 115.4h1.8M122.9 115.4h9.4M134.2 115.4h1.8M137.9 115.4h9.4M149.2 115.4h1.9M152.9 115.4h9.4M164.2 115.4h1.8M167.9 115.4h9.4M179.2 115.4h1.8"/>
<path d="M182.9 115.4h9.4M194.2 115.4h1.9M197.9 115.4h9.4M209.2 115.4h1.8M212.9 115.4h9.4M224.2 115.4h1.8M227.9 115.4h9.4M239.2 115.4h1.9M242.9 115.4h9.4M254.2 115.4h1.8M257.9 115.4h9.4M269.2 115.4h1.8"/>
<path d="M272.9 115.4h9.4M284.2 115.4h1.9M287.9 115.4h9.4M299.2 115.4h1.8M302.9 115.4h9.4M314.2 115.4h1.8M317.9 115.4h9.4M329.2 115.4h1.8M350.7 115.3l-17.8 .1M354.4 115.2h-1.9M365.7 115l-9.4 .2M369.4 114.9h-1.9"/>
<path d="M380.7 114.7l-9.4 .2M384.4 114.7h-1.9M395.7 114.5l-9.4 .1M399.4 114.4h-1.9M408.6 114.2l-7.3 .2M76.7 122.7v1.8M76.7 126.4l.1 9.4M76.9 137.7v1.8M76.9 141.4l.1 9.4M77.1 152.7v1.9M77.1 156.4l.1 9.4M77.2 167.7v1.8"/>
<path d="M77.3 171.4v4.9h5.3M84.5 176.3h1.9M88.3 176.3h9.3M99.5 176.3h1.9M103.3 176.3h9.3M114.5 176.3h1.9M118.3 176.3l9.3 .1M129.5 176.4h1.9M133.3 176.4h9.3M144.5 176.4h1.9M148.3 176.4h9.3M159.5 176.4h1.9"/>
<path d="M163.3 176.4h9.3M174.5 176.4h1.9M178.3 176.4h9.3M189.5 176.4h1.9M193.3 176.4h9.3M204.5 176.4h1.9M208.3 176.4h9.3M219.5 176.4h1.9M223.3 176.4h9.3M234.5 176.4h1.9M238.3 176.4h9.3M249.5 176.4h1.9"/>
<path d="M253.3 176.4h9.3M264.5 176.4h1.9M268.3 176.4h9.3M279.5 176.4h1.9M283.3 176.4h9.3M294.5 176.4h1.9M298.3 176.4h9.3M309.5 176.4h1.9M313.3 176.4h9.3M324.5 176.4h1.9M328.3 176.4h9.3M339.5 176.4h1.9"/>
<path d="M343.3 176.4h9.3M354.5 176.4h1.9M358.3 176.4h9.3M369.5 176.4h1.9M373.3 176.4h9.3M384.5 176.4h1.9M388.3 176.4h9.3M399.5 176.4h1.9M403.3 176.4h5.3"/>
</g>
<!-- layer: TEXT -->
<g fill="none" stroke="#000" stroke-width=".26">
<circle cx="39.5" cy="82.3" r="2.4"/>
<circle cx="87.4" cy="82.7" r="2.4"/>
<circle cx="193.5" cy="96" r="2.4"/>
<circle cx="194.6" cy="118.9" r="2.4"/>
<circle cx="383.8" cy="105.3" r="2.4"/>
<circle cx="100.4" cy="130.5" r="2.4"/>
<circle cx="192.6" cy="138.9" r="2.4"/>
<circle cx="202.2" cy="127.9" r="2.4"/>
<circle cx="385.4" cy="121.8" r="2.4"/>
<circle cx="386.8" cy="137.2" r="2.4"/>
<circle cx="96.8" cy="153.4" r="2.4"/>
<circle cx="145.9" cy="153.8" r="2.4"/>
<circle cx="222.8" cy="148.6" r="2.4"/>
<circle cx="292.6" cy="156.4" r="2.4"/>
<circle cx="164.9" cy="173.4" r="2.4"/>
<circle cx="208.4" cy="173.3" r="2.4"/>
<circle cx="348.2" cy="173.3" r="2.4"/>
<circle cx="390.4" cy="163.7" r="2.4"/>
</g>
<text font-size="7.5" x="68.4" y="260.5">Ground Floor Plan</text>
<g font-size="4.5">
<text x="24" y="18.6">Legend</text>
<text x="182.9" y="57.2">A</text>
<text x="180.2" y="122.3">Hall</text>
<text x="305.9" y="125.4">Kitchen</text>
<text x="82.8" y="132.5">Carport</text>
<text x="356.7" y="134.9">Deck</text>
<text x="136.3" y="140.9">Study</text>
<text x="164.1" y="141.4">Entry</text>
<text x="201.3" y="140.5">Bedroom 1</text>
<text x="323.9" y="144">Dining</text>
<text x="276.6" y="144.4">Living</text>
<text x="240.5" y="151.8">Bath</text>
<text x="182.9" y="262.2">A</text>
<text x="28.4" y="283.6">MR T &amp; MRS A SMITH</text>
<text x="143.5" y="283.6">66 OBERON STREET, RANDWICK, NSW 2031</text>
<text x="293.3" y="283.9">1:100</text>
<text x="322.3" y="283.9">3 OF 8</text>
<text x="354.4" y="283.8">7731</text>
<text x="377.3" y="283.7">I</text>
</g>
<text font-size="3.2" x="366.2" y="283.8">/16</text>
<g font-size="2.6">
<text x="381.4" y="19.8">M.N.</text>
<text x="129.3" y="29.7">GAS</text>
<text x="146.3" y="29.9">Gas Hot Water Unit</text>
<text x="192.4" y="28.2">T</text>
<text x="204.9" y="29.9">Tap - Garden</text>
<text x="30.1" y="30.4">SAC</text>
<text x="45.9" y="33">Compressor</text>
<text x="45.9" y="30.1">Air Conditioning</text>
<text x="84.7" y="30.2">G</text>
<text x="98.2" y="30.1">Gully</text>
<text x="129.1" y="32.7">HWU</text>
<text x="146.4" y="32.8">Wall Mounted</text>
<text x="383.2" y="32.4">T.N.</text>
<text x="31.5" y="39.6">AC</text>
<text x="45.9" y="39.3">Air Conditioning Unit</text>
<text x="83.4" y="36.1">HL</text>
<text x="98.1" y="37.4">Heater/Light</text>
<text x="130.1" y="38.6">SL</text>
<text x="146.4" y="40.3">&amp; block opening</text>
<text x="146.4" y="37.4">Skylight - Remove</text>
<text x="185.8" y="38.5">T.V.</text>
<text x="204.7" y="40.3">Owner to relocate</text>
<text x="204.9" y="37.3">TV Antenna -</text>
<text x="46" y="42.2">Wall Mounted</text>
<text x="82.6" y="45.6">AL</text>
<text x="98" y="45.3">Attic ladder - Remove</text>
<text x="146.4" y="45.4">Smoke Detector - Existing</text>
<text x="204.8" y="43.2">as required</text>
<text x="32.6" y="48.7">DP</text>
<text x="45.8" y="49">Downpipe</text>
<text x="83.1" y="52.5">MB</text>
<text x="97.9" y="48.2">&amp; block opening</text>
<text x="135.3" y="53.8">s</text>
<text x="191.9" y="48.9">VP</text>
<text x="204.8" y="49.6">Sewer Vent Pipe</text>
<text x="31.8" y="56.4">EL</text>
<text x="45.7" y="56.7">Eave Light</text>
<text x="97.9" y="54.1">Meter Box - Electrical</text>
<text x="98.1" y="57">To be relocated</text>
<text x="146.4" y="54.2">Smoke Detector - Proposed</text>
<text x="38.6" y="83.1">4</text>
<text x="86.6" y="83.5">4</text>
<text x="216.2" y="83.1">Single Storey</text>
<text x="30.4" y="87.9">Demolish existing carport, front</text>
<text x="78.4" y="87.9">New metal picket</text>
<text x="213.6" y="88.9">Rend.Brick Cottage</text>
<text x="215.3" y="86">Semi-Detached</text>
<text x="30.4" y="93.8">roof support by brick piers. New</text>
<text x="30.5" y="90.9">fence &amp; gate. Construct new carport</text>
<text x="78.6" y="90.9">fence to be built on</text>
<text x="78.6" y="93.8">top of existing brick</text>
<text x="218.8" y="91.9">(Tile Roof)</text>
<text x="220.5" y="94.8">No.68</text>
<text x="30.4" y="96.8">roof is to marry into the existing</text>
<text x="77.9" y="99.7">1500m High Privacy</text>
<text x="78.5" y="96.7">boundary to form</text>
<text x="179.7" y="100.9">Modify door opening &amp; install a</text>
<text x="192.6" y="96.8">1</text>
<text x="301.3" y="100.9">Line of Proposed</text>
<text x="78.5" y="102.6">Screen</text>
<text x="179.7" y="106.8">living room/hall door</text>
<text x="179.8" y="103.9">pair of glazed doors to match the</text>
<text x="301.3" y="103.8">First Floor over</text>
<text x="301.4" y="106.8">shown dotted.</text>
<text x="383" y="106.1">3</text>
<text x="30.3" y="112.6" transform="rotate(-90 30.3 112.6)">150 To</text>
<text x="33.2" y="112.7" transform="rotate(-90 33.2 112.7)">Boundary</text>
<text x="80.1" y="113.3">DP</text>
<text x="381.1" y="110.3">New 100x100</text>
<text x="381.2" y="113.2">Post</text>
<text x="38.7" y="115" transform="rotate(-90 38.7 115)">350</text>
<text x="41.6" y="114.6" transform="rotate(-90 41.6 114.6)">Pier</text>
<text x="193.7" y="119.7">2</text>
<text x="89.3" y="124.6">Post to</text>
<text x="191.7" y="122.3">s</text>
<text x="197.2" y="121">Remove existing door &amp;</text>
<text x="197.3" y="124">brick up opening</text>
<text x="233.9" y="122.4">AL</text>
<text x="345.8" y="125.2">EL</text>
<text x="384.5" y="122.6">3</text>
<text x="89.3" y="127.5">remain</text>
<text x="99.5" y="131.3">4</text>
<text x="165" y="131.5" transform="rotate(-90 165 131.5)">2/820</text>
<text x="201.4" y="128.7">2</text>
<text x="381.2" y="126.4">300x75mm</text>
<text x="381.3" y="129.3">Timber Beam</text>
<text x="30.1" y="137.4" transform="rotate(-90 30.1 137.4)">3335</text>
<text x="38.3" y="137.5" transform="rotate(-90 38.3 137.5)">2635</text>
<text x="89.3" y="138">Remove</text>
<text x="165.1" y="136.8">ceiling</text>
<text x="165.1" y="133.9">Splay</text>
<text x="198.1" y="132.1">Remove</text>
<text x="198.1" y="135">Robes</text>
<text x="300.1" y="134.7">SL</text>
<text x="385.9" y="138">3</text>
<text x="89.3" y="140.9">post</text>
<text x="109" y="140.5">EL</text>
<text x="188.3" y="143.4">Demolish wall</text>
<text x="191.8" y="139.7">2</text>
<text x="345.8" y="140.5">EL</text>
<text x="381.2" y="142">Line underside of new</text>
<text x="54.6" y="145.8">Relocated</text>
<text x="54.7" y="148.7">P.O.A</text>
<text x="171.7" y="145.8">720</text>
<text x="188.4" y="146.3">shown dashed</text>
<text x="222" y="149.4">2</text>
<text x="228.2" y="148.5" transform="rotate(-90 228.2 148.5)">B/Head Only</text>
<text x="241.4" y="145.6">HL</text>
<text x="381.3" y="145">metal deck roof with</text>
<text x="381.3" y="147.9">&quot;Villaboard&quot; lining</text>
<text x="81.1" y="153.7">New DP</text>
<text x="95.9" y="154.1">4</text>
<text x="145" y="154.6">1</text>
<text x="211.5" y="152.9">Repair existing</text>
<text x="211.6" y="155.8">shadowline cornice</text>
<text x="275.5" y="151">Reduce existing</text>
<text x="275.6" y="154">skylight shaft</text>
<text x="30.1" y="161.6" transform="rotate(-90 30.1 161.6)">1425</text>
<text x="38.7" y="157.3" transform="rotate(-90 38.7 157.3)">350</text>
<text x="41.6" y="156.9" transform="rotate(-90 41.6 156.9)">Pier</text>
<text x="47.6" y="157.5">1500mm High</text>
<text x="48.1" y="160.4">remote controlled</text>
<text x="82.7" y="157.5">1500m High</text>
<text x="83.3" y="160.5">Metal Fence &amp;</text>
<text x="134.6" y="157.9">Remove existing</text>
<text x="134.6" y="160.8">robe</text>
<text x="164.3" y="156.5">MB</text>
<text x="211.6" y="158.8">&amp; skirting</text>
<text x="275.6" y="156.9">opening</text>
<text x="291.8" y="157.2">6</text>
<text x="310.7" y="159.1">AC</text>
<text x="318.3" y="158.3">TV</text>
<text x="345.3" y="156.5">EL</text>
<text x="48.2" y="163.4">electric sliding gate</text>
<text x="83.4" y="163.4">Gate</text>
<text x="241.7" y="167.6">VP</text>
<text x="322.6" y="167.5">DP</text>
<text x="351.3" y="167.4">DP</text>
<text x="381.1" y="162.5">New</text>
<text x="381.2" y="165.4">DP</text>
<text x="389.6" y="164.5">3</text>
<text x="39.1" y="171.6">Line of Ext. Wall</text>
<text x="112" y="171.9">Post to</text>
<text x="124.5" y="168.2">DP</text>
<text x="289.7" y="172.1">SAC</text>
<text x="310.9" y="169.5">T</text>
<text x="311.5" y="172">GAS</text>
<text x="321.1" y="171.9">EL</text>
<text x="354" y="169.2">G</text>
<text x="381.2" y="168.8">New 100x100</text>
<text x="381.3" y="171.7">Posts</text>
<text x="48.1" y="176.9">Build up Exist. pier</text>
<text x="48.2" y="179.9">to 1500mm high</text>
<text x="112" y="174.9">remain</text>
<text x="164" y="174.2">5</text>
<text x="207.6" y="174.1">2</text>
<text x="311.4" y="174.9">HWU</text>
<text x="347.4" y="174.1">3</text>
<text x="159.4" y="180.4">Reverse swing</text>
<text x="159.5" y="183.3">on existing</text>
<text x="196.9" y="180.9">W6</text>
<text x="209" y="180.4">Remove existing</text>
<text x="209.1" y="183.4">window, alter opening &amp;</text>
<text x="331.7" y="180.6">Extend skillion roof structure</text>
<text x="331.8" y="183.5">over existing Deck &amp; replace</text>
<text x="78.5" y="189.8">350</text>
<text x="101.8" y="189.4">350</text>
<text x="159.4" y="191.2">Line u/s of stairs</text>
<text x="159.6" y="186.3">timber door</text>
<text x="192.2" y="187.4">CDH1509</text>
<text x="209.2" y="186.3">fit new window</text>
<text x="331.7" y="186.5">roof sheeting</text>
<text x="78.8" y="192.7">Pier</text>
<text x="88.9" y="196.5">2030</text>
<text x="102.1" y="192.3">Pier</text>
<text x="111.5" y="196.5">1830</text>
<text x="159.4" y="194.1">in rake as shown</text>
<text x="159.5" y="197.1">hatched</text>
<text x="185.6" y="196.3">200</text>
<text x="196.8" y="196.4">970</text>
<text x="98.2" y="203.9">4560</text>
<text x="179.7" y="203.9">950</text>
<text x="189.7" y="203.8">90</text>
<text x="197.5" y="200.3">BO</text>
<text x="224.2" y="203.7">70</text>
<text x="230" y="203.9">600</text>
<text x="131.9" y="206">Line of Exist.</text>
<text x="131.9" y="208.9">External wall</text>
<text x="152.3" y="206.1">Line of Exist.</text>
<text x="152.4" y="209">wall</text>
<text x="246.8" y="206.1">Line of Exist.</text>
<text x="246.9" y="209">wall</text>
<text x="97.1" y="212.4">4785</text>
<text x="56.8" y="217.4">Line of</text>
<text x="56.9" y="220.3">Boundary</text>
<text x="92.5" y="216.3">By Calculation</text>
<text x="19.7" y="283.8">FOR:</text>
<text x="137.3" y="283.6">AT:</text>
<text x="283" y="283.9">SCALE:</text>
<text x="311.6" y="283.9">SHEET:</text>
<text x="340.8" y="283.9">JOB NO:</text>
</g>
<g font-size="2.2">
<text x="171.9" y="130.2">UP</text>
<text x="175.5" y="128.8">1</text>
<text x="178.2" y="128.8">2</text>
<text x="184.6" y="128.8">3</text>
<text x="184.5" y="137.7">5</text>
<text x="184.6" y="135.3">4</text>
<text x="184.6" y="140.2">6</text>
<text x="184.6" y="142.5">7</text>
<text x="183.2" y="149.8">10</text>
<text x="184.6" y="147.3">9</text>
<text x="184.6" y="145">8</text>
</g>
</svg>
